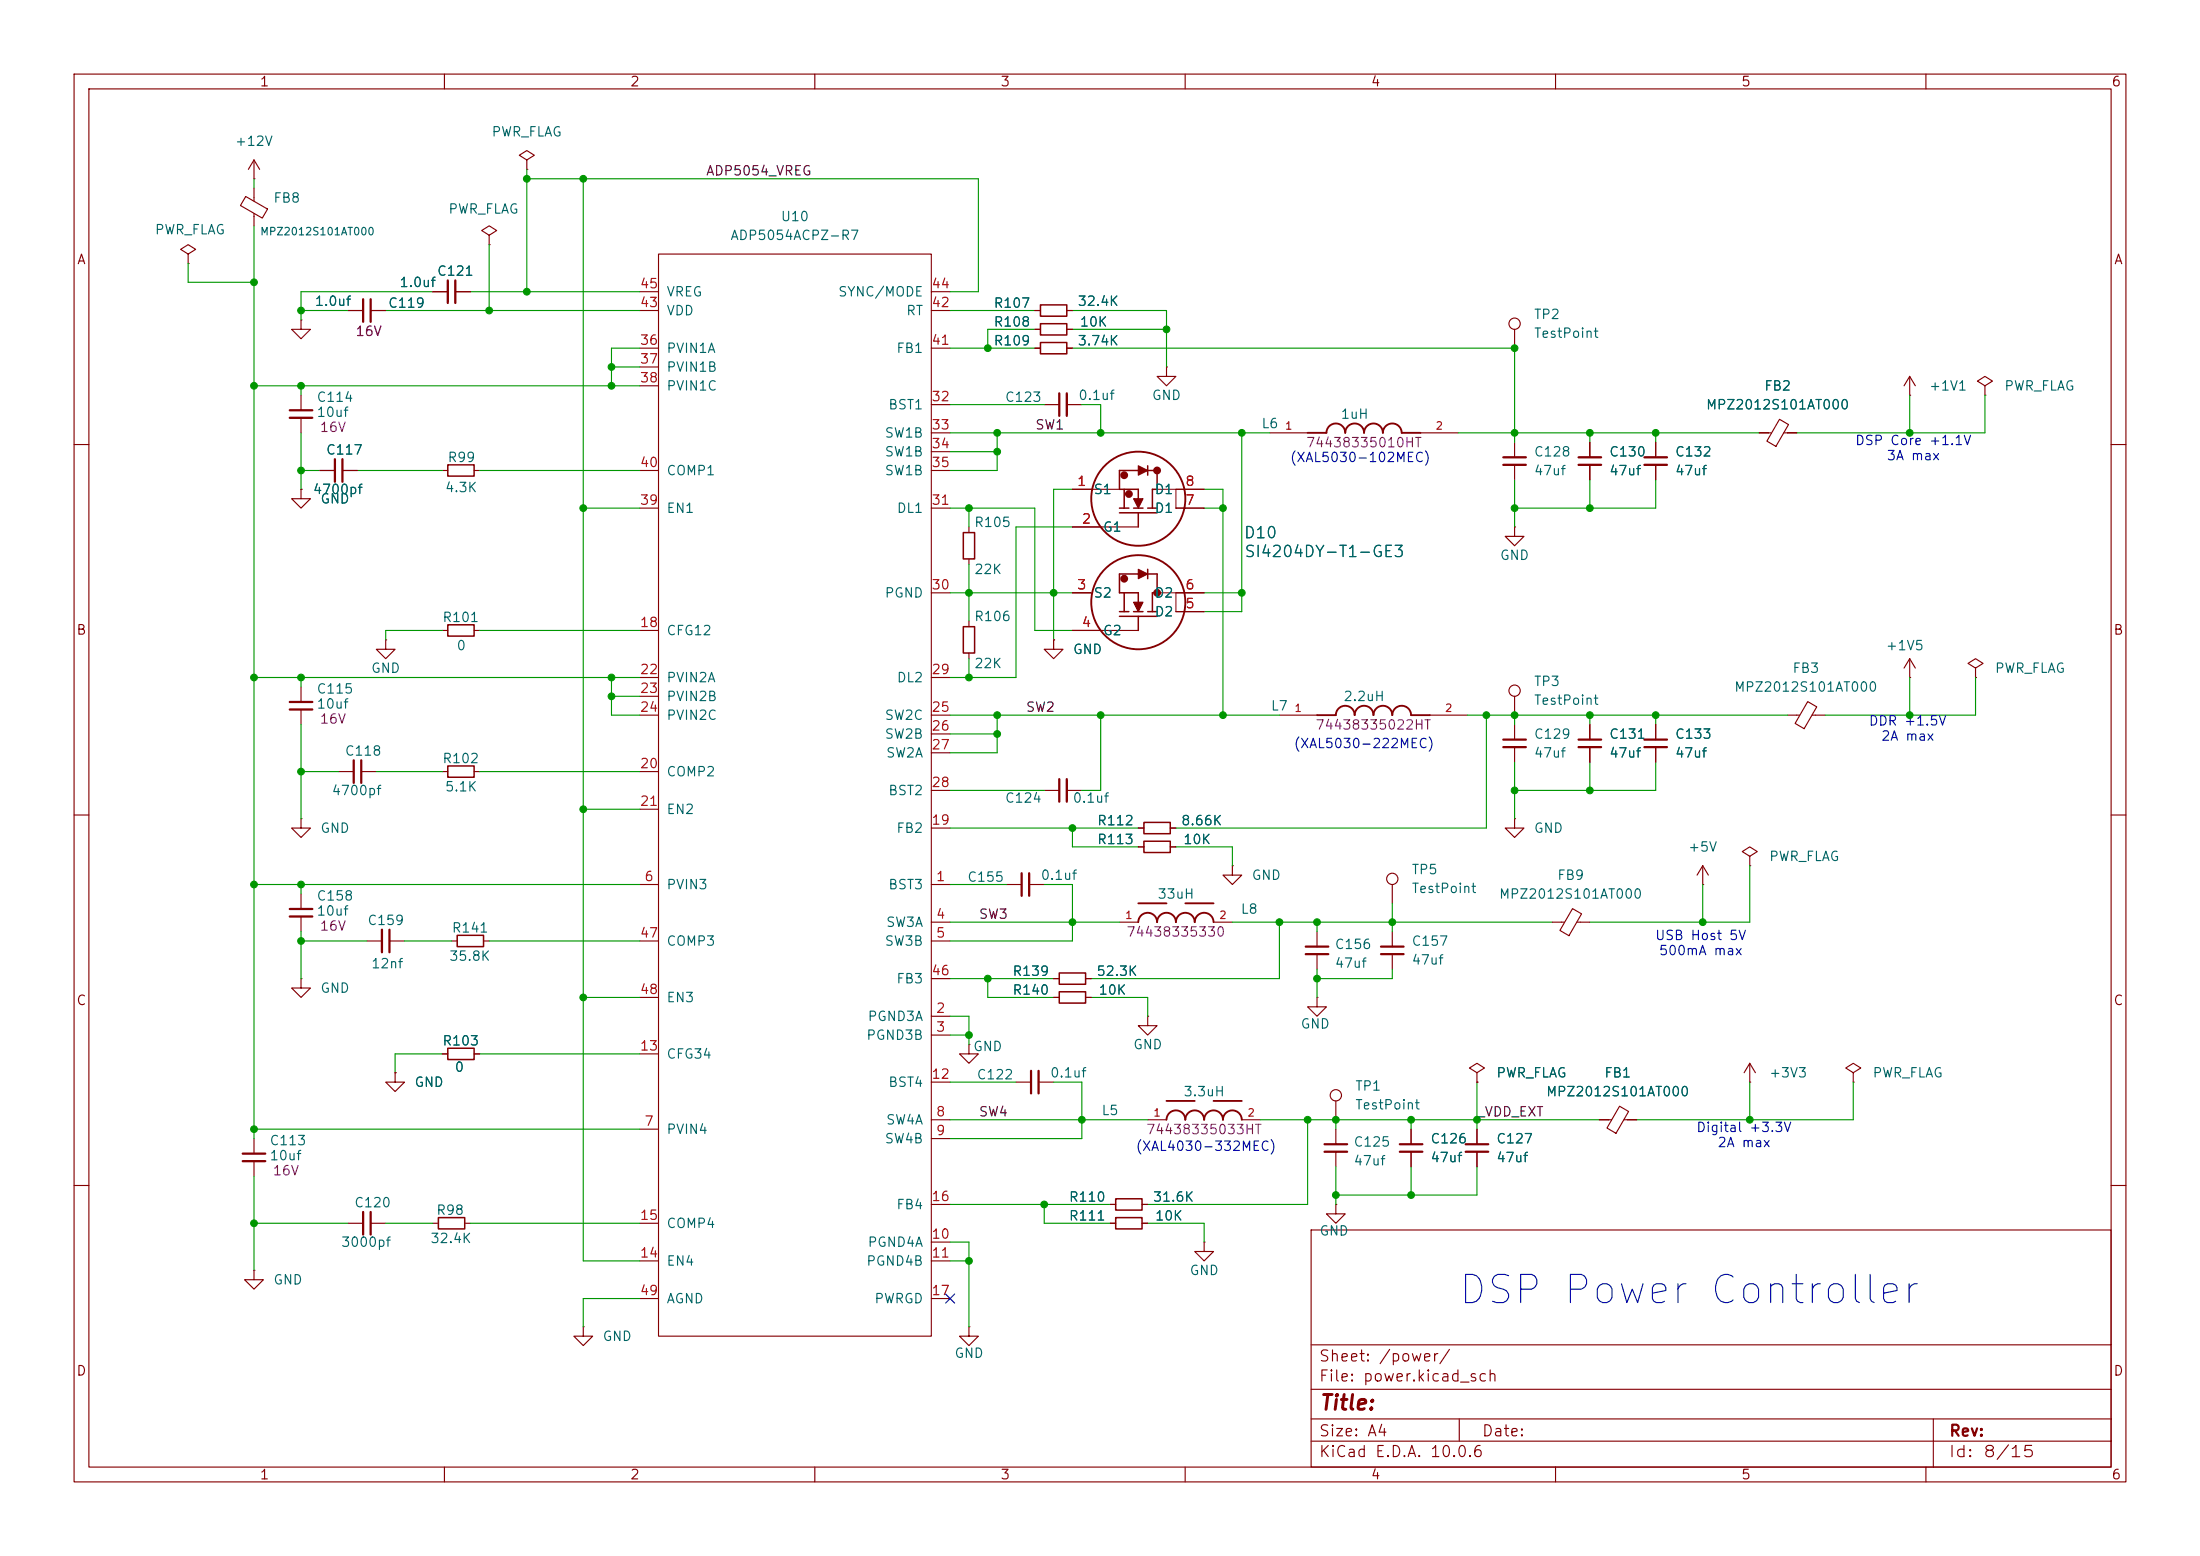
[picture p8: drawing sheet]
<svg xmlns="http://www.w3.org/2000/svg" width="297mm" height="210mm" viewBox="0 0 297 210" stroke-linecap="round" stroke-linejoin="round" font-family="sans-serif">
<g fill="none" stroke="#840000" stroke-width=".15">
<path d="M10 10h277v190h-277zM12 12h273v186h-273zM60 10v2M110 10v2M160 10v2M210 10v2M260 10v2M25.4 34.3l1-.6-1-.7-1 .7 1 .6v1.3M25.4 35.6h.1M33.2 26.5l2.9 1.7-.7 1.2-2.9-1.7zM34.3 24.1h.1M34.3 21.6v2.5"/>
<path d="M34.3 25.4v1.8M34.3 28.8v1.7M34.3 21.6l-.8 1.3M34.3 21.6l.8 1.3M58.4 39.4h2.1M61.5 39.4h2M66 31.8l1.1-.7-1.1-.6-1 .6 1 .7v1.2M66 33h.1M71.1 21.6l1-.6-1-.7-1 .7 1 .6v1.3M71.1 22.9h.1M86.4 39.4h2.5M88.9 34.3h36.8v146h-36.8z"/>
<path d="M125.7 39.4h2.6M40.6 43.2v1.3h1.3l-1.3 1.2-1.2-1.2h1.2M40.6 43.2h.1M40.6 53.3v2.1M40.6 56.4v2M47 41.9h2M50 41.9h2.1M86.4 47h2.5M86.4 41.9h2.5M86.4 49.5h2.5M86.4 52.1h2.5M125.7 47h2.6"/>
<path d="M125.7 54.6h2.6M125.7 41.9h2.6M125.7 58.4h2.6M139.7 44.5h.8M139.7 47h.8M139.7 41.9h.8M141 54.6h2M144 44.5h.8M144 47h.8M144 54.6h2M144 41.9h.8M157.5 49.5v1.3h1.2l-1.2 1.3-1.3-1.3h1.3"/>
<path d="M157.5 49.5h.1M171.4 58.4h5.1M191.8 58.4h5M204.5 44.5v2.5M204.5 59.7v2M214.6 59.7v2M223.5 59.7v2M237.5 58.4h1.6M240.2 56.6l1.3 .7-1.7 2.9-1.3-.7zM240.8 58.4h1.8M257.8 53.3h.1M257.8 50.8v2.5"/>
<path d="M257.8 50.8l-.8 1.3M257.8 50.8l.8 1.3M268 52.1l1-.7-1-.6-1 .6 1 .7v1.2M268 53.3h.1M10 60h2M40.6 66v1.3h1.3l-1.3 1.3-1.2-1.3h1.2M40.6 66h.1M43.2 63.5h2M46.2 63.5h2.1M59.7 63.5h.8M64 63.5h.8M86.4 68.6h2.5"/>
<path d="M86.4 63.5h2.5M125.7 68.6h2.6M125.7 61h2.6M125.7 63.5h2.6M130.8 71.1v.8M130.8 75.4v.8M144.8 71.1h8.9M144.8 66h6.3M158.7 66h3.9M158.7 68.6h3.9M204.5 71.1v1.3h1.2l-1.2 1.3-1.3-1.3h1.3M204.5 71.1h.1"/>
<path d="M204.5 62.7v2.1M214.6 62.7v2.1M223.5 62.7v2.1M285 60h2M40.6 92.7v2M40.6 95.8v2M52.1 86.4v1.2h1.2l-1.2 1.3-1.3-1.3h1.3M52.1 86.4h.1M59.7 85.1h.8M64 85.1h.8M86.4 96.5h2.5M86.4 85.1h2.5"/>
<path d="M86.4 91.4h2.5M86.4 94h2.5M125.7 96.5h2.6M125.7 80h2.6M125.7 91.4h2.6M125.7 99.1h2.6M130.8 83.8v.8M130.8 88.1v.8M142.2 86.4v1.2h1.3l-1.3 1.3-1.2-1.3h1.2M142.2 86.4h.1M144.8 85.1h8.9M144.8 80h2.5"/>
<path d="M158.7 80h3.9M158.7 82.6h3.9M172.7 96.5h5.1M193 96.5h5.1M204.5 94v2.5M204.5 97.8v2M214.6 97.8v2M223.5 97.8v2M241.3 96.5h1.7M244 94.7l1.3 .7-1.7 2.9-1.3-.7zM244.6 96.5h1.8M257.8 91.4h.1"/>
<path d="M257.8 88.9l-.8 1.3M257.8 88.9l.8 1.3M257.8 88.9v2.5M266.7 90.2l1-.7-1-.6-1 .6 1 .7v1.2M266.7 91.4h.1M10 110h2M40.6 110.5v1.3h1.3l-1.3 1.2-1.2-1.2h1.2M40.6 110.5h.1M45.7 104.1h2.1M48.8 104.1h2M59.7 104.1h.8M64 104.1h.8"/>
<path d="M86.4 119.4h2.5M86.4 104.1h2.5M86.4 109.2h2.5M125.7 111.8h2.6M125.7 119.4h2.6M125.7 106.7h2.6M125.7 101.6h2.6M135.9 119.4h2M138.9 119.4h2.1M141 106.7h2M144 106.7h2M153.7 114.3h.7"/>
<path d="M153.7 111.8h.7M158 114.3h.7M158 111.8h.7M166.4 116.8v1.3h1.2l-1.2 1.3-1.3-1.3h1.3M166.4 116.8h.1M188 119.4v2.5M204.5 110.5v1.3h1.2l-1.2 1.2-1.3-1.2h1.3M204.5 110.5h.1M204.5 100.8v2.1M214.6 100.8v2.1M223.5 100.8v2.1M229.9 119.4h.1"/>
<path d="M229.9 116.8l-.8 1.3M229.9 116.8l.7 1.3M229.9 116.8v2.6M236.2 115.6l1-.7-1-.6-1 .6 1 .7v1.2M236.2 116.8h.1M285 110h2M40.6 132.1v1.3h1.3l-1.3 1.2-1.2-1.2h1.2M40.6 132.1h.1M40.6 120.7v2M40.6 123.7v2M49.5 127h2.1M52.6 127h2"/>
<path d="M61 127h.7M65.3 127h.7M86.4 134.6h2.5M86.4 127h2.5M125.7 124.5h2.6M125.7 132.1h2.6M125.7 137.2h2.6M125.7 139.7h2.6M125.7 127h2.6M142.2 132.1h.8M142.2 134.6h.8M146.6 132.1h.7"/>
<path d="M146.6 134.6h.7M151.1 124.5h2.6M154.9 137.2v1.2h1.3l-1.3 1.3-1.2-1.3h1.2M154.9 137.2h.1M163.8 124.5h2.6M177.8 134.6v1.3h1.3l-1.3 1.3-1.3-1.3h1.3M177.8 134.6h.1M177.8 125.7v2.1M177.8 128.8v2M188 125.7v2.1M188 128.8v2M209.5 124.5h1.7"/>
<path d="M212.3 122.6l1.2 .7-1.7 3-1.2-.7zM212.9 124.5h1.7M34.3 153.7v2M34.3 156.7v2.1M53.3 144.8v1.3h1.3l-1.3 1.2-1.2-1.2h1.2M53.3 144.8h.1M59.7 142.2h.8M64 142.2h.8M86.4 152.4h2.5M86.4 142.2h2.5M125.7 151.1h2.6M125.7 146.1h2.6"/>
<path d="M125.7 153.7h2.6M130.8 141v1.2h1.3l-1.3 1.3-1.3-1.3h1.3M130.8 141h.1M137.2 146.1h2M140.2 146.1h2M154.9 151.1h2.6M167.6 151.1h2.6M180.3 148.6v2.5M180.3 152.4v2M180.3 155.4v2.1M190.5 152.4v2M190.5 155.4v2.1"/>
<path d="M199.4 144.8l1-.7-1-.6-1 .6 1 .7v1.3M199.4 146.1h.1M199.4 152.4v2M199.4 155.4v2.1M215.9 151.1h1.7M218.6 149.3l1.3 .7-1.7 3-1.3-.8zM219.2 151.1h1.8M236.2 146.1h.1M236.2 143.5l-.7 1.3M236.2 143.5l.8 1.3M236.2 143.5v2.6M250.2 144.8l1-.7-1-.6-1 .6 1 .7v1.3"/>
<path d="M250.2 146.1h.1M10 160h2M34.3 171.5v1.2h1.3l-1.3 1.3-1.3-1.3h1.3M34.3 171.5h.1M47 165.1h2M50 165.1h2.1M58.4 165.1h.8M62.7 165.1h.8M78.7 179.1v1.2h1.3l-1.3 1.3-1.2-1.3h1.2M78.7 179.1h.1M86.4 165.1h2.5M86.4 170.2h2.5"/>
<path d="M86.4 175.3h2.5M125.7 162.6h2.6M125.7 167.6h2.6M125.7 170.2h2.6M125.7 175.3h2.6M130.8 179.1v1.2h1.3l-1.3 1.3-1.3-1.3h1.3M130.8 179.1h.1M149.9 165.1h.7M149.9 162.6h.7M154.2 165.1h.7M154.2 162.6h.7M162.6 167.6v1.3h1.2l-1.2 1.3-1.3-1.3h1.3"/>
<path d="M162.6 167.6h.1M177 166h108v32h-108zM180.3 162.6v1.2h1.3l-1.3 1.3-1.2-1.3h1.2M180.3 162.6h.1M285 160h2M60 198v2M110 198v2M160 198v2M177 194.5h108M177 191.5h108M177 187.5h108M177 181.5h108"/>
<path d="M197 191.5v3M210 198v2M260 198v2M261 191.5v6.5"/>
<circle cx="204.5" cy="43.7" r=".76"/>
<circle cx="204.5" cy="93.2" r=".76"/>
<circle cx="188" cy="118.6" r=".76"/>
<circle cx="180.3" cy="147.8" r=".76"/>
</g>
<g fill="none" stroke="#840000" stroke-width=".2">
<path d="M140.5 43.7h3.5v1.5h-3.5zM140.5 46.2h3.5v1.6h-3.5zM140.5 41.1h3.5v1.6h-3.5zM60.5 62.7h3.5v1.6h-3.5zM130 71.9h1.6v3.5h-1.6zM151.1 68.6h1.3M151.1 69.2h5.1M151.8 66v2.6M153 68.6h1.3M153.7 67.3v-1.3h-2.6v-2.5h5.1v2.5h-.6v2.6M153.7 69.2v1.9M154.9 68.6h1.3"/>
<path d="M154.9 62.9v1.2M154.9 76.8v1.3M60.5 84.3h3.5v1.6h-3.5zM130 84.6h1.6v3.5h-1.6zM151.1 82.6h1.3M151.1 83.2h5.1M151.8 80v2.6M153 82.6h1.3M153.7 81.3v-1.3h-2.6v-2.5h5.1v2.5h-.6v2.6M153.7 83.2v1.9M154.9 82.6h1.3M60.5 103.4h3.5v1.5h-3.5z"/>
<path d="M154.4 113.5h3.6v1.6h-3.6zM154.4 111h3.6v1.5h-3.6zM61.7 126.2h3.6v1.6h-3.6zM143 131.3h3.6v1.5h-3.6zM143 133.9h3.6v1.5h-3.6zM60.5 141.5h3.5v1.5h-3.5zM59.2 164.3h3.5v1.6h-3.5zM150.6 161.8h3.6v1.5h-3.6zM150.6 164.3h3.6v1.6h-3.6z"/>
</g>
<g fill="none" stroke="#840000" stroke-width=".25">
<path d="M176.5 58.4h2.6a1.27 1.27 0 0 1 1.2-1.2 1.27 1.27 0 0 1 1.3 1.2 1.27 1.27 0 0 1 1.3-1.2 1.27 1.27 0 0 1 1.2 1.2 1.27 1.27 0 0 1 1.3-1.2 1.27 1.27 0 0 1 1.3 1.2 1.27 1.27 0 0 1 1.3-1.2 1.27 1.27 0 0 1 1.2 1.2h2.6M177.8 96.5h2.5a1.27 1.27 0 0 1 1.3-1.2 1.27 1.27 0 0 1 1.3 1.2 1.27 1.27 0 0 1 1.2-1.2 1.27 1.27 0 0 1 1.3 1.2 1.27 1.27 0 0 1 1.3-1.2 1.27 1.27 0 0 1 1.3 1.2 1.27 1.27 0 0 1 1.2-1.2 1.27 1.27 0 0 1 1.3 1.2h2.5M153.7 124.5a1.27 1.27 0 0 1 1.2-1.3 1.27 1.27 0 0 1 1.3 1.3 1.27 1.27 0 0 1 1.3-1.3 1.27 1.27 0 0 1 1.2 1.3 1.27 1.27 0 0 1 1.3-1.3 1.27 1.27 0 0 1 1.3 1.3 1.27 1.27 0 0 1 1.3-1.3 1.27 1.27 0 0 1 1.2 1.3M153.7 121.9h3.8M160 121.9h3.8M157.5 151.1a1.27 1.27 0 0 1 1.2-1.2 1.27 1.27 0 0 1 1.3 1.2 1.27 1.27 0 0 1 1.3-1.2 1.27 1.27 0 0 1 1.3 1.2 1.27 1.27 0 0 1 1.2-1.2 1.27 1.27 0 0 1 1.3 1.2 1.27 1.27 0 0 1 1.3-1.2 1.27 1.27 0 0 1 1.2 1.2M157.5 148.6h3.8M163.8 148.6h3.8"/>
<circle cx="153.7" cy="67.3" r="6.3"/>
<circle cx="153.7" cy="81.3" r="6.3"/>
</g>
<g fill="none" stroke="#840000" stroke-width=".3">
<path d="M60.5 37.8v3.1M61.5 37.8v3.1M39.1 55.4h3.1M39.1 56.4h3.1M49 40.4v3M50 40.4v3M143 53.1v3M144 53.1v3M45.2 62v3M46.2 62v3M202.9 61.7h3.1M202.9 62.7h3.1"/>
<path d="M213.1 61.7h3.1M213.1 62.7h3.1M222 61.7h3M222 62.7h3M39.1 94.7h3.1M39.1 95.8h3.1M202.9 99.8h3.1M213.1 99.8h3.1M222 99.8h3M47.8 102.6v3.1M48.8 102.6v3.1M137.9 117.9v3"/>
<path d="M138.9 117.9v3M143 105.2v3M144 105.2v3M202.9 100.8h3.1M213.1 100.8h3.1M222 100.8h3M39.1 122.7h3.1M39.1 123.7h3.1M51.6 125.5v3M52.6 125.5v3M176.3 127.8h3M176.3 128.8h3"/>
<path d="M186.4 127.8h3.1M186.4 128.8h3.1M32.8 155.7h3M32.8 156.7h3M139.2 144.5v3.1M140.2 144.5v3.1M178.8 154.4h3.1M178.8 155.4h3.1M189 154.4h3M189 155.4h3M197.9 154.4h3M197.9 155.4h3"/>
<path d="M49 163.6v3M50 163.6v3"/>
</g>
<g fill="#840000" stroke="#840000" stroke-width=".51">
<circle cx="151.8" cy="64.1" r=".28"/>
<circle cx="151.8" cy="78.1" r=".28"/>
<circle cx="152.4" cy="66.7" r=".28"/>
<circle cx="156.2" cy="63.5" r=".28"/>
<circle cx="156.2" cy="80" r=".28"/>
</g>
<g fill="#840000" stroke="#840000" stroke-width=".15">
<path d="M153.7 62.9l1.2 .6-1.2 .6z"/>
<path d="M153.7 76.8l1.2 .7-1.2 .6z"/>
<path d="M153 67.3h1.3l-.6 1.3z"/>
<path d="M153 81.3h1.3l-.6 1.3z"/>
</g>
<path d="M156.2 66h2.5v2.6M156.2 80h2.5v2.6" fill="none" stroke="#840000" stroke-width=".14"/>
<g fill="none" stroke="#009600" stroke-width=".15">
<path d="M25.4 35.6v2.5h8.9M34.3 24.1v1.3M34.3 30.5v123.2M58.4 39.4h-17.8v3.8M63.5 39.4h22.9M66 33v8.9M71.1 24.1h61v15.3h-3.8M71.1 22.9v16.5M78.7 24.1v146.1h7.7M34.3 52.1h52.1M40.6 52.1v1.2M40.6 58.4v7.6"/>
<path d="M40.6 41.9h6.4M52.1 41.9h34.3M82.5 49.5h3.9M86.4 47h-3.9v5.1M128.3 58.4h43.1M128.3 41.9h11.4M128.3 54.6h12.7M128.3 47h11.4M134.6 58.4v5.1h-6.3M139.7 44.5h-6.4v2.5M144.8 47h59.7v12.7M144.8 41.9h12.7v7.6"/>
<path d="M144.8 44.5h12.7M146 54.6h2.6v3.8M167.6 58.4v24.2h-5M196.8 58.4h40.7M214.6 58.4v1.3M223.5 58.4v1.3M257.8 53.3v5.1M268 53.3v5.1h-25.4M40.6 63.5h2.6M48.3 63.5h11.4M64.8 63.5h21.6M78.7 68.6h7.7"/>
<path d="M128.3 68.6h11.4v16.5h5.1M128.3 61h6.3M130.8 68.6v2.5M130.8 76.2v7.6M144.8 71.1h-7.6v20.3h-8.9M144.8 66h-2.6v20.4M162.6 68.6h2.5M162.6 66h2.5v30.5M204.5 64.8v6.3M214.6 64.8v3.8M223.5 64.8v3.8h-19M34.3 91.4h52.1"/>
<path d="M40.6 91.4v1.3M40.6 97.8v12.7M59.7 85.1h-7.6v1.3M64.8 85.1h21.6M82.5 91.4v5.1h3.9M82.5 94h3.9M128.3 96.5h44.4M128.3 99.1h6.3M128.3 80h16.5M130.8 88.9v2.5M134.6 96.5v5.1h-6.3M148.6 96.5v10.2h-2.6"/>
<path d="M162.6 80h5M198.1 96.5h43.2M200.7 96.5v15.3h-42M204.5 96.5v1.3M214.6 96.5v1.3M223.5 96.5v1.3M257.8 91.4v5.1M266.7 91.4v5.1h-20.3M34.3 119.4h52.1M40.6 119.4v1.3M40.6 104.1h5.1M50.8 104.1h8.9"/>
<path d="M64.8 104.1h21.6M78.7 109.2h7.7M128.3 111.8h25.4M128.3 106.7h12.7M128.3 119.4h7.6M141 119.4h3.8v7.6h-16.5M144.8 111.8v2.5h8.9M158.7 114.3h7.7v2.5M204.5 102.9v7.6M214.6 102.9v3.8M223.5 102.9v3.8h-19M229.9 119.4v5.1"/>
<path d="M236.2 116.8v7.7h-21.6M40.6 127h8.9M40.6 125.7v6.4M54.6 127h6.4M66 127h20.4M78.7 134.6h7.7M128.3 137.2h2.5v3.8M128.3 139.7h2.5M128.3 132.1h13.9M128.3 124.5h22.8M133.3 132.1v2.5h8.9M147.3 134.6h7.6v2.6"/>
<path d="M166.4 124.5h43.1M172.7 124.5v7.6h-25.4M177.8 124.5v1.2M177.8 130.8v3.8M188 130.8v1.3h-10.2M188 121.9v3.8M34.3 158.8v12.7M34.3 152.4h52.1M59.7 142.2h-6.4v2.6M64.8 142.2h21.6M128.3 151.1h26.6M128.3 146.1h8.9"/>
<path d="M142.2 146.1h3.8v7.6h-17.7M170.2 151.1h45.7M176.5 151.1v11.5h-21.6M180.3 151.1v1.3M180.3 157.5v5.1M190.5 151.1v1.3M190.5 157.5v3.8M199.4 157.5v3.8h-19.1M199.4 146.1v6.3M236.2 146.1v5M250.2 146.1v5h-29.2M34.3 165.1h12.7"/>
<path d="M52.1 165.1h6.3M63.5 165.1h22.9M86.4 175.3h-7.7v3.8M128.3 167.6h2.5v11.5M128.3 162.6h21.6M128.3 170.2h2.5M141 162.6v2.5h8.9M154.9 165.1h7.7v2.5"/>
</g>
<path d="M127.7 174.7l1.2 1.2M128.9 174.7l-1.2 1.2" fill="none" stroke="#000084" stroke-width=".15"/>
<g fill="#009600" stroke="#009600" stroke-width=".14">
<circle cx="165.1" cy="68.6" r=".46"/>
<circle cx="148.6" cy="58.4" r=".46"/>
<circle cx="167.6" cy="58.4" r=".46"/>
<circle cx="204.5" cy="106.7" r=".46"/>
<circle cx="200.7" cy="96.5" r=".46"/>
<circle cx="204.5" cy="96.5" r=".46"/>
<circle cx="167.6" cy="80" r=".46"/>
<circle cx="157.5" cy="44.5" r=".46"/>
<circle cx="199.4" cy="151.1" r=".46"/>
<circle cx="180.3" cy="151.1" r=".46"/>
<circle cx="176.5" cy="151.1" r=".46"/>
<circle cx="180.3" cy="161.3" r=".46"/>
<circle cx="190.5" cy="161.3" r=".46"/>
<circle cx="190.5" cy="151.1" r=".46"/>
<circle cx="177.8" cy="132.1" r=".46"/>
<circle cx="236.2" cy="151.1" r=".46"/>
<circle cx="229.9" cy="124.5" r=".46"/>
<circle cx="146" cy="151.1" r=".46"/>
<circle cx="141" cy="162.6" r=".46"/>
<circle cx="130.8" cy="170.2" r=".46"/>
<circle cx="130.8" cy="139.7" r=".46"/>
<circle cx="133.3" cy="132.1" r=".46"/>
<circle cx="165.1" cy="96.5" r=".46"/>
<circle cx="144.8" cy="111.8" r=".46"/>
<circle cx="177.8" cy="124.5" r=".46"/>
<circle cx="172.7" cy="124.5" r=".46"/>
<circle cx="188" cy="124.5" r=".46"/>
<circle cx="257.8" cy="58.4" r=".46"/>
<circle cx="223.5" cy="58.4" r=".46"/>
<circle cx="204.5" cy="47" r=".46"/>
<circle cx="214.6" cy="58.4" r=".46"/>
<circle cx="204.5" cy="58.4" r=".46"/>
<circle cx="257.8" cy="96.5" r=".46"/>
<circle cx="214.6" cy="96.5" r=".46"/>
<circle cx="214.6" cy="68.6" r=".46"/>
<circle cx="204.5" cy="68.6" r=".46"/>
<circle cx="214.6" cy="106.7" r=".46"/>
<circle cx="223.5" cy="96.5" r=".46"/>
<circle cx="82.5" cy="91.4" r=".46"/>
<circle cx="78.7" cy="68.6" r=".46"/>
<circle cx="78.7" cy="109.2" r=".46"/>
<circle cx="134.6" cy="96.5" r=".46"/>
<circle cx="148.6" cy="96.5" r=".46"/>
<circle cx="130.8" cy="68.6" r=".46"/>
<circle cx="130.8" cy="80" r=".46"/>
<circle cx="134.6" cy="99.1" r=".46"/>
<circle cx="144.8" cy="124.5" r=".46"/>
<circle cx="142.2" cy="80" r=".46"/>
<circle cx="130.8" cy="91.4" r=".46"/>
<circle cx="40.6" cy="119.4" r=".46"/>
<circle cx="34.3" cy="119.4" r=".46"/>
<circle cx="78.7" cy="134.6" r=".46"/>
<circle cx="40.6" cy="104.1" r=".46"/>
<circle cx="40.6" cy="127" r=".46"/>
<circle cx="71.1" cy="24.1" r=".46"/>
<circle cx="78.7" cy="24.1" r=".46"/>
<circle cx="71.1" cy="39.4" r=".46"/>
<circle cx="40.6" cy="41.9" r=".46"/>
<circle cx="66" cy="41.9" r=".46"/>
<circle cx="82.5" cy="49.5" r=".46"/>
<circle cx="40.6" cy="52.1" r=".46"/>
<circle cx="34.3" cy="52.1" r=".46"/>
<circle cx="34.3" cy="38.1" r=".46"/>
<circle cx="134.6" cy="61" r=".46"/>
<circle cx="134.6" cy="58.4" r=".46"/>
<circle cx="133.3" cy="47" r=".46"/>
<circle cx="40.6" cy="91.4" r=".46"/>
<circle cx="34.3" cy="91.4" r=".46"/>
<circle cx="82.5" cy="52.1" r=".46"/>
<circle cx="40.6" cy="63.5" r=".46"/>
<circle cx="82.5" cy="94" r=".46"/>
<circle cx="34.3" cy="152.4" r=".46"/>
<circle cx="34.3" cy="165.1" r=".46"/>
</g>
<text font-size="3.8" fill="#0000c2" x="196.6" y="177">DSP Power Controller</text>
<text font-size="2" fill="#840000" x="178" y="190.8">Title:</text>
<g font-size="1.5" fill="#006464">
<text x="167.8" y="73">D10</text>
<text x="167.9" y="75.6">SI4204DY-T1-GE3</text>
</g>
<g font-size="1.5" fill="#840000">
<text x="178" y="184.1">Sheet: /power/</text>
<text x="178" y="186.8">File: power.kicad_sch</text>
<text x="178" y="197">KiCad E.D.A. 10.0.6</text>
<text x="178" y="194.2">Size: A4</text>
<text x="200" y="194.2">Date:</text>
<text x="262.9" y="197.1">Id:</text>
<text x="263" y="194.2">Rev:</text>
<text x="267.6" y="197.1">8/15</text>
</g>
<g font-size="1.3" fill="#840000">
<text x="35" y="12">1</text>
<text x="85" y="12">2</text>
<text x="135" y="12">3</text>
<text x="185" y="12">4</text>
<text x="235" y="12">5</text>
<text x="285" y="12">6</text>
<text x="10.3" y="36">A</text>
<text x="285.3" y="36">A</text>
<text x="10.2" y="86">B</text>
<text x="285.2" y="86">B</text>
<text x="10.2" y="136">C</text>
<text x="285.2" y="136">C</text>
<text x="10.2" y="186">D</text>
<text x="285.2" y="186">D</text>
<text x="35" y="200">1</text>
<text x="85" y="200">2</text>
<text x="135" y="200">3</text>
<text x="185" y="200">4</text>
<text x="235" y="200">5</text>
<text x="285" y="200">6</text>
</g>
<g font-size="1.3" fill="#006464">
<text x="31.6" y="20">+12V</text>
<text x="66.3" y="18.7">PWR_FLAG</text>
<text x="36.8" y="27.7">FB8</text>
<text x="60.4" y="29.2">PWR_FLAG</text>
<text x="20.8" y="32">PWR_FLAG</text>
<text x="98.5" y="32.7">ADP5054ACPZ-R7</text>
<text x="105.3" y="30.2">U10</text>
<text x="42.4" y="41.6">1.0uf</text>
<text x="52.3" y="41.9">C119</text>
<text x="53.8" y="39.1">1.0uf</text>
<text x="58.9" y="37.5">C121</text>
<text x="89.9" y="40.3">VREG</text>
<text x="113.1" y="40.3">SYNC/MODE</text>
<text x="134.1" y="41.9">R107</text>
<text x="145.4" y="41.6">32.4K</text>
<text x="89.9" y="48">PVIN1A</text>
<text x="89.9" y="42.9">VDD</text>
<text x="120.9" y="48">FB1</text>
<text x="122.2" y="42.9">RT</text>
<text x="134.1" y="44.4">R108</text>
<text x="134.1" y="46.9">R109</text>
<text x="145.4" y="46.9">3.74K</text>
<text x="145.7" y="44.4">10K</text>
<text x="207" y="43.4">TP2</text>
<text x="207" y="45.9">TestPoint</text>
<text x="89.9" y="50.5">PVIN1B</text>
<text x="89.9" y="53">PVIN1C</text>
<text x="238.1" y="53">FB2</text>
<text x="260.3" y="53">+1V1</text>
<text x="270.5" y="53">PWR_FLAG</text>
<text x="42.7" y="54.6">C114</text>
<text x="42.7" y="56.6">10uf</text>
<text x="119.3" y="59.4">SW1B</text>
<text x="119.8" y="55.6">BST1</text>
<text x="135.6" y="54.6">C123</text>
<text x="145.5" y="54.3">0.1uf</text>
<text x="155.4" y="54.3">GND</text>
<text x="170.2" y="58.1">L6</text>
<text x="180.9" y="56.8">1uH</text>
<text x="230.2" y="55.6">MPZ2012S101AT000</text>
<text x="43.9" y="61.7">C117</text>
<text x="60.3" y="62.7">R99</text>
<text x="89.9" y="64.5">COMP1</text>
<text x="119.3" y="61.9">SW1B</text>
<text x="119.3" y="64.5">SW1B</text>
<text x="207" y="61.9">C128</text>
<text x="207" y="64.5">47uf</text>
<text x="217.2" y="61.9">C130</text>
<text x="217.2" y="64.5">47uf</text>
<text x="226" y="61.9">C132</text>
<text x="226" y="64.5">47uf</text>
<text x="42.1" y="67">4700pf</text>
<text x="43.2" y="68.3">GND</text>
<text x="60" y="66.7">4.3K</text>
<text x="89.9" y="69.5">EN1</text>
<text x="121" y="69.5">DL1</text>
<text x="131.4" y="71.4">R105</text>
<text x="147.5" y="67">S1</text>
<text x="155.8" y="69.5">D1</text>
<text x="155.8" y="67">D1</text>
<text x="131.4" y="77.8">22K</text>
<text x="148.8" y="72.1">G1</text>
<text x="202.4" y="75.9">GND</text>
<text x="119.3" y="81">PGND</text>
<text x="147.5" y="81">S2</text>
<text x="155.8" y="83.5">D2</text>
<text x="155.8" y="81">D2</text>
<text x="59.6" y="84.3">R101</text>
<text x="61.5" y="88.1">0</text>
<text x="89.9" y="86.1">CFG12</text>
<text x="131.4" y="84.1">R106</text>
<text x="144.8" y="88.6">GND</text>
<text x="148.8" y="86.1">G2</text>
<text x="254.5" y="88.1">+1V5</text>
<text x="42.7" y="93.9">C115</text>
<text x="42.7" y="96">10uf</text>
<text x="50" y="91.1">GND</text>
<text x="89.9" y="92.4">PVIN2A</text>
<text x="89.9" y="94.9">PVIN2B</text>
<text x="121" y="92.4">DL2</text>
<text x="131.4" y="90.5">22K</text>
<text x="181.3" y="94.9">2.2uH</text>
<text x="207" y="92.9">TP3</text>
<text x="207" y="95.5">TestPoint</text>
<text x="234" y="93.7">MPZ2012S101AT000</text>
<text x="241.9" y="91.1">FB3</text>
<text x="269.2" y="91.1">PWR_FLAG</text>
<text x="89.9" y="97.5">PVIN2C</text>
<text x="119.3" y="97.5">SW2C</text>
<text x="119.3" y="100">SW2B</text>
<text x="171.5" y="96.2">L7</text>
<text x="207" y="100">C129</text>
<text x="217.2" y="100">C131</text>
<text x="226" y="100">C133</text>
<text x="44.7" y="107.6">4700pf</text>
<text x="46.5" y="102.3">C118</text>
<text x="59.6" y="103.3">R102</text>
<text x="60" y="107.1">5.1K</text>
<text x="89.9" y="105.1">COMP2</text>
<text x="119.5" y="102.6">SW2A</text>
<text x="119.8" y="107.6">BST2</text>
<text x="207" y="102.6">47uf</text>
<text x="217.2" y="102.6">47uf</text>
<text x="226" y="102.6">47uf</text>
<text x="43.2" y="112.7">GND</text>
<text x="89.9" y="110.2">EN2</text>
<text x="120.9" y="112.7">FB2</text>
<text x="135.6" y="108.7">C124</text>
<text x="144.7" y="108.7">0.1uf</text>
<text x="148" y="111.7">R112</text>
<text x="159.4" y="111.7">8.66K</text>
<text x="207" y="112.7">GND</text>
<text x="130.5" y="119.3">C155</text>
<text x="140.4" y="119.1">0.1uf</text>
<text x="148" y="114.2">R113</text>
<text x="159.6" y="114.2">10K</text>
<text x="168.9" y="119.1">GND</text>
<text x="190.5" y="118.3">TP5</text>
<text x="210.1" y="119.1">FB9</text>
<text x="227.8" y="115.3">+5V</text>
<text x="238.7" y="116.5">PWR_FLAG</text>
<text x="42.7" y="121.9">C158</text>
<text x="42.7" y="123.9">10uf</text>
<text x="49.5" y="125.2">C159</text>
<text x="89.9" y="120.3">PVIN3</text>
<text x="119.5" y="125.4">SW3A</text>
<text x="119.8" y="120.3">BST3</text>
<text x="156.2" y="121.6">33uH</text>
<text x="167.4" y="123.6">L8</text>
<text x="190.5" y="120.9">TestPoint</text>
<text x="202.3" y="121.6">MPZ2012S101AT000</text>
<text x="50" y="131">12nf</text>
<text x="60.6" y="130">35.8K</text>
<text x="60.9" y="126.2">R141</text>
<text x="89.9" y="128">COMP3</text>
<text x="119.3" y="128">SW3B</text>
<text x="180.1" y="128.4">C156</text>
<text x="180.1" y="130.9">47uf</text>
<text x="190.5" y="128">C157</text>
<text x="190.5" y="130.5">47uf</text>
<text x="43.2" y="134.3">GND</text>
<text x="89.9" y="135.6">EN3</text>
<text x="120.9" y="133">FB3</text>
<text x="136.6" y="132">R139</text>
<text x="136.6" y="134.6">R140</text>
<text x="147.9" y="132">52.3K</text>
<text x="148.2" y="134.6">10K</text>
<text x="59.6" y="141.4">R103</text>
<text x="89.9" y="143.2">CFG34</text>
<text x="116.9" y="140.7">PGND3B</text>
<text x="117" y="138.1">PGND3A</text>
<text x="131.3" y="142.2">GND</text>
<text x="152.9" y="141.9">GND</text>
<text x="175.5" y="139.1">GND</text>
<text x="55.9" y="147">GND</text>
<text x="61.3" y="145">0</text>
<text x="119.8" y="147">BST4</text>
<text x="131.8" y="146">C122</text>
<text x="141.7" y="145.7">0.1uf</text>
<text x="159.7" y="148.3">3.3uH</text>
<text x="182.9" y="147.5">TP1</text>
<text x="201.9" y="145.7">PWR_FLAG</text>
<text x="208.6" y="148.3">MPZ2012S101AT000</text>
<text x="216.5" y="145.7">FB1</text>
<text x="238.7" y="145.7">+3V3</text>
<text x="252.7" y="145.7">PWR_FLAG</text>
<text x="36.3" y="154.9">C113</text>
<text x="89.9" y="153.4">PVIN4</text>
<text x="119.3" y="154.6">SW4B</text>
<text x="119.5" y="152.1">SW4A</text>
<text x="148.6" y="150.8">L5</text>
<text x="182.6" y="155.1">C125</text>
<text x="182.9" y="150.1">TestPoint</text>
<text x="193" y="154.6">C126</text>
<text x="201.9" y="154.6">C127</text>
<text x="36.3" y="156.9">10uf</text>
<text x="182.6" y="157.6">47uf</text>
<text x="193" y="157.2">47uf</text>
<text x="201.9" y="157.2">47uf</text>
<text x="47.7" y="163.3">C120</text>
<text x="58.8" y="164.3">R98</text>
<text x="89.9" y="166.1">COMP4</text>
<text x="120.9" y="163.5">FB4</text>
<text x="144.2" y="162.5">R110</text>
<text x="144.2" y="165">R111</text>
<text x="155.5" y="162.5">31.6K</text>
<text x="155.8" y="165">10K</text>
<text x="178" y="167.1">GND</text>
<text x="36.8" y="173.7">GND</text>
<text x="46" y="168.6">3000pf</text>
<text x="58" y="168.1">32.4K</text>
<text x="89.9" y="171.1">EN4</text>
<text x="116.9" y="171.1">PGND4B</text>
<text x="117" y="168.6">PGND4A</text>
<text x="160.5" y="172.4">GND</text>
<text x="89.9" y="176.2">AGND</text>
<text x="118" y="176.2">PWRGD</text>
<text x="81.3" y="181.3">GND</text>
<text x="128.8" y="183.6">GND</text>
</g>
<g font-size="1.3" fill="#0f0f0f">
<text x="95.2" y="24">ADP5054_VREG</text>
<text x="139.7" y="58.3">SW1</text>
<text x="138.4" y="96.4">SW2</text>
<text x="132.1" y="124.3">SW3</text>
<text x="132.1" y="151">SW4</text>
<text x="199.4" y="151">_VDD_EXT</text>
</g>
<g font-size="1.3" fill="#a90000">
<text x="86.3" y="41.8">43</text>
<text x="86.3" y="39.2">45</text>
<text x="125.7" y="41.8">42</text>
<text x="125.7" y="39.2">44</text>
<text x="86.3" y="46.9">36</text>
<text x="125.7" y="46.9">41</text>
<text x="86.3" y="49.4">37</text>
<text x="86.3" y="51.9">38</text>
<text x="125.7" y="54.5">32</text>
<text x="125.7" y="58.3">33</text>
<text x="86.3" y="63.4">40</text>
<text x="125.7" y="60.8">34</text>
<text x="125.7" y="63.4">35</text>
<text x="145.3" y="65.9">1</text>
<text x="159.9" y="65.9">8</text>
<text x="86.3" y="68.4">39</text>
<text x="125.7" y="68.4">31</text>
<text x="146" y="71">2</text>
<text x="159.9" y="68.4">7</text>
<text x="125.7" y="79.9">30</text>
<text x="145.3" y="79.9">3</text>
<text x="159.9" y="82.4">5</text>
<text x="159.9" y="79.9">6</text>
<text x="86.3" y="85">18</text>
<text x="146" y="85">4</text>
<text x="86.3" y="91.3">22</text>
<text x="86.3" y="93.8">23</text>
<text x="125.7" y="91.3">29</text>
<text x="86.3" y="96.4">24</text>
<text x="125.7" y="96.4">25</text>
<text x="125.7" y="98.9">26</text>
<text x="125.7" y="101.5">27</text>
<text x="86.3" y="104">20</text>
<text x="125.7" y="106.5">28</text>
<text x="86.3" y="109.1">21</text>
<text x="125.7" y="111.6">19</text>
<text x="86.9" y="119.2">6</text>
<text x="126.3" y="119.2">1</text>
<text x="126.3" y="124.3">4</text>
<text x="86.3" y="126.9">47</text>
<text x="125.7" y="131.9">46</text>
<text x="126.3" y="126.9">5</text>
<text x="86.3" y="134.5">48</text>
<text x="126.3" y="137">2</text>
<text x="86.3" y="142.1">13</text>
<text x="126.3" y="139.6">3</text>
<text x="125.7" y="145.9">12</text>
<text x="86.9" y="152.3">7</text>
<text x="126.3" y="151">8</text>
<text x="126.3" y="153.5">9</text>
<text x="86.3" y="165">15</text>
<text x="125.7" y="167.5">10</text>
<text x="125.7" y="162.4">16</text>
<text x="86.3" y="170">14</text>
<text x="125.7" y="170">11</text>
<text x="86.3" y="175.1">49</text>
<text x="125.7" y="175.1">17</text>
</g>
<g font-size="1.3" fill="#840084">
<text x="47.9" y="45.7">16V</text>
<text x="43.1" y="58.6">16V</text>
<text x="176.2" y="60.7">74438335010HT</text>
<text x="43.1" y="98">16V</text>
<text x="177.5" y="98.8">74438335022HT</text>
<text x="43.1" y="125.9">16V</text>
<text x="152" y="126.7">74438335330</text>
<text x="154.6" y="153.4">74438335033HT</text>
<text x="36.7" y="159">16V</text>
</g>
<g font-size="1.3" fill="#0000c2">
<text x="174.1" y="62.7">(XAL5030-102MEC)</text>
<text x="250.4" y="60.4">DSP Core +1.1V</text>
<text x="254.6" y="62.4">3A max</text>
<text x="174.6" y="101.3">(XAL5030-222MEC)</text>
<text x="252.2" y="98.2">DDR +1.5V</text>
<text x="253.9" y="100.3">2A max</text>
<text x="223.4" y="127.2">USB Host 5V</text>
<text x="223.9" y="129.2">500mA max</text>
<text x="153.2" y="155.7">(XAL4030-332MEC)</text>
<text x="228.9" y="153.1">Digital +3.3V</text>
<text x="231.8" y="155.2">2A max</text>
</g>
<text font-size="1" fill="#006464" x="35" y="32">MPZ2012S101AT000</text>
<g font-size="1" fill="#a90000">
<text x="173.4" y="58.2">1</text>
<text x="193.7" y="58.2">2</text>
<text x="174.7" y="96.3">1</text>
<text x="195" y="96.3">2</text>
<text x="151.8" y="124.3">1</text>
<text x="164.5" y="124.3">2</text>
<text x="155.6" y="150.9">1</text>
<text x="168.3" y="150.9">2</text>
</g>
</svg>
